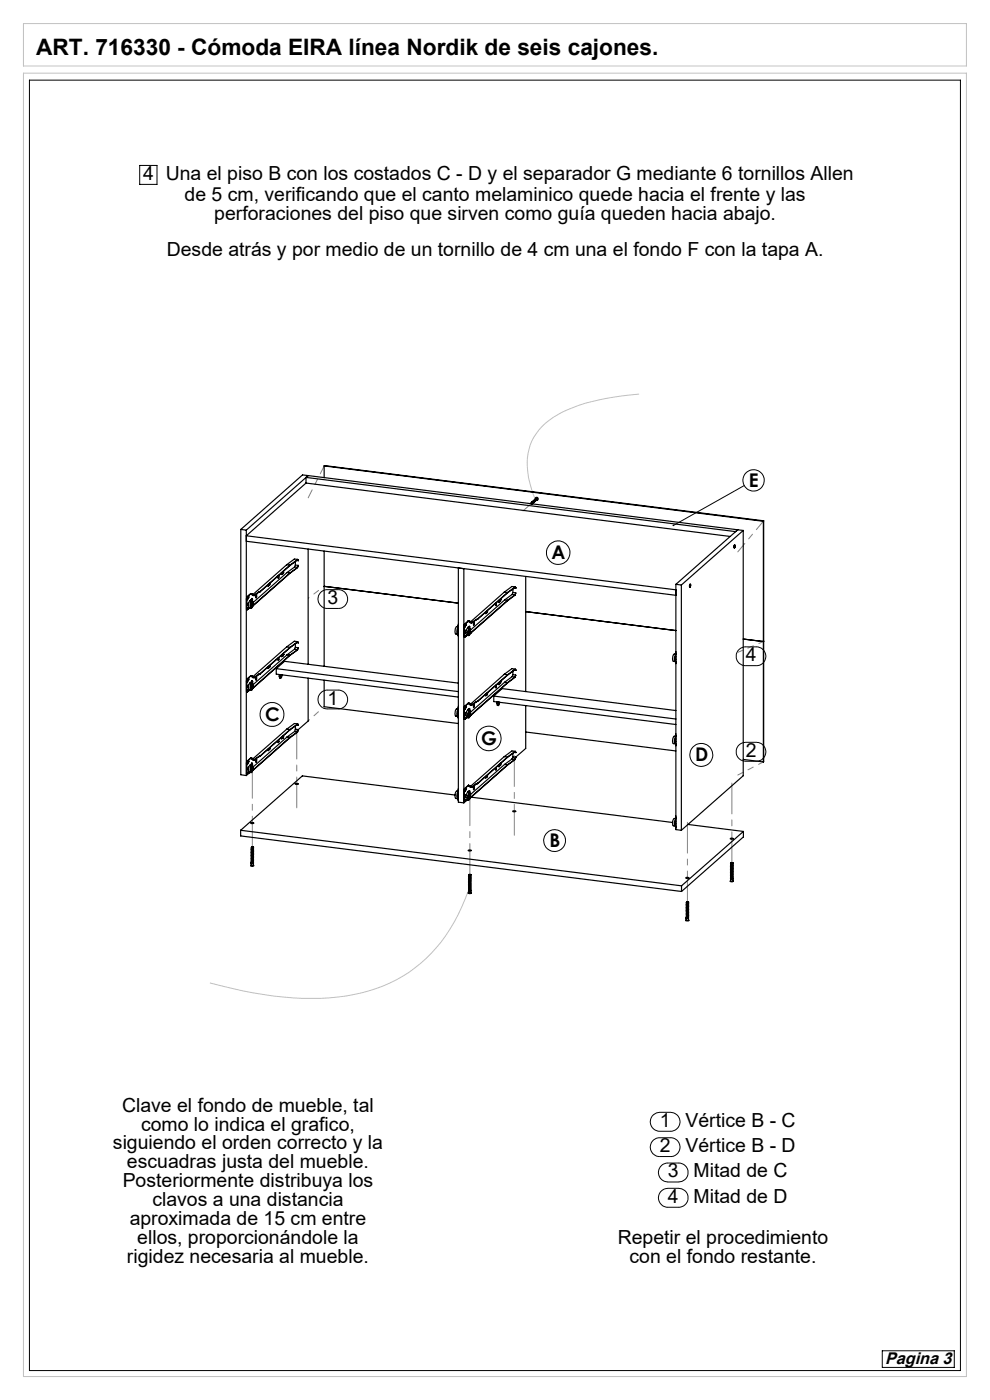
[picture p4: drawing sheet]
<svg xmlns="http://www.w3.org/2000/svg" width="210mm" height="297mm" viewBox="0 0 210 297" stroke-linecap="round" stroke-linejoin="round" font-family="sans-serif">
<path d="M5 15.5h200v276.5h-200zM5 5h200v9h-200zM135.6 83.6a43 43 0 0 0-17.2 4.3 11.6 11.6 0 0 0-6.3 13.4l.6 2.3 .9 2.5M99.4 188.9a34 34 0 0 1-12.7 17.4 36 36 0 0 1-20.6 5.5 82.9 82.9 0 0 1-21.6-3.3" fill="none" stroke="#c0c0c0" stroke-width=".21"/>
<g fill="none" stroke="#000" stroke-width=".21">
<path d="M6.2 17h197.5v273.8h-197.5zM29.6 35.1h3.7v4h-3.7zM157.9 103l-15.1 8.5M68 125.7a1.79 1.79 0 0 1 1.5-.6h2.3a1.99 1.99 0 0 1 1.9 2 1.99 1.99 0 0 1-1.9 2h-2.3a2 2 0 0 1-1.9-1.2 2 2 0 0 1 .4-2.2zM156.6 138l.4-.4 .8-.3 2.6-.1a1.99 1.99 0 0 1 2.1 2 1.99 1.99 0 0 1-2.1 2h-2.2a1.99 1.99 0 0 1-1.9-1.1 1.99 1.99 0 0 1 .3-2.1zM68.2 146.9l1.1-.5h2.5a1.99 1.99 0 0 1 1.9 2 1.99 1.99 0 0 1-1.9 2h-2.3a1.97 1.97 0 0 1-1.9-1.3 1.97 1.97 0 0 1 .6-2.2zM156.6 158.3a2.07 2.07 0 0 1 1.6-.8h2.2a2.01 2.01 0 0 1 2.1 2 2.01 2.01 0 0 1-2.1 2h-2.2a2.02 2.02 0 0 1-1.8-1.1 2.02 2.02 0 0 1 .2-2.1zM138.5 236.6l.7-.5 .5-.1h2.5a2.01 2.01 0 0 1 2.1 2 2.01 2.01 0 0 1-2.1 2h-2.3a2 2 0 0 1-1.8-1.2 2 2 0 0 1 .4-2.2zM138.5 242a1.92 1.92 0 0 1 1.4-.6h2.3a1.99 1.99 0 0 1 2.1 2 1.99 1.99 0 0 1-2.1 2h-2.3a2 2 0 0 1-1.8-1.3 2 2 0 0 1 .4-2.1zM140.1 252.9l.1-.2a1.97 1.97 0 0 1 1.5-.6h2.3a2.01 2.01 0 0 1 1.9 2 2.01 2.01 0 0 1-1.9 2h-2.3a2.02 2.02 0 0 1-1.8-1.1 2.02 2.02 0 0 1 .2-2.1zM140.4 247.2l1.1-.5h2.5a2.01 2.01 0 0 1 1.9 2 2.01 2.01 0 0 1-1.9 2.1h-2.3a2.01 2.01 0 0 1-1.9-1.4 2.01 2.01 0 0 1 .6-2.2zM187.1 286.6h15.3v3.5h-15.3z"/>
<circle cx="118.4" cy="117.2" r="2.49"/>
<circle cx="159.8" cy="101.9" r="2.26"/>
<circle cx="57.7" cy="151.6" r="2.54"/>
<circle cx="103.7" cy="156.7" r="2.6"/>
<circle cx="117.6" cy="178.3" r="2.31"/>
<circle cx="148.8" cy="160.1" r="2.44"/>
</g>
<path d="M112.8 106.8l-1.9 1.6" fill="none" stroke="#808080" stroke-width=".21" stroke-dasharray="15.2 1.3 1.3 1.3"/>
<path d="M65.4 105.6l3.4-6.8" fill="none" stroke="#808080" stroke-width=".21" stroke-dasharray="15.2 1.3 1.3 1.3" stroke-dashoffset="13.4"/>
<path d="M161.9 110.6l-5.4 6.5" fill="none" stroke="#808080" stroke-width=".21" stroke-dasharray="15.2 1.3 1.3 1.3" stroke-dashoffset="12.9"/>
<path d="M161.9 136.1l-5.4 2.3" fill="none" stroke="#808080" stroke-width=".21" stroke-dasharray="15.2 1.3 1.3 1.3" stroke-dashoffset="14.2"/>
<path d="M161.9 161.6l-5.4 2.8" fill="none" stroke="#808080" stroke-width=".21" stroke-dasharray="15.2 1.3 1.3 1.3" stroke-dashoffset="14.1"/>
<path d="M68.8 149.9l-3.4 3" fill="none" stroke="#808080" stroke-width=".21" stroke-dasharray="15.2 1.3 1.3 1.3" stroke-dashoffset="14.9"/>
<path d="M68.8 124.4l-3.4 2.5" fill="none" stroke="#808080" stroke-width=".21" stroke-dasharray="15.2 1.3 1.3 1.3" stroke-dashoffset="15"/>
<path d="M53.5 179.7v-16.9M62.9 171.4v-16.9M109.1 177.2v-16.9M99.7 185.5v-16.9M145.8 191.3v-16.9M155.2 183v-16.9" fill="none" stroke="#808080" stroke-width=".21" stroke-dasharray="15.2 1.3 1.3 1.3" stroke-dashoffset="8.7"/>
<path d="M142.7 111.3l.3 .1-.1 .2-.2-.1h.1h-.1z" fill="#000"/>
<g fill="none" stroke="#000" stroke-width=".25">
<path d="M68.8 98.8v2.5M68.8 98.8l93.1 11.8M68.8 98.8l93.2 11.7M51.1 112.3v52.1l1.1 .1M51.1 112.3l1.1 .2M52.2 114.8l91.2 11.5M52.2 112.5v52M60.8 119.8l.7 .1M60.8 119.8l-7.1 6.3M61.5 119.9l-6.3 5.6M62.7 119.1v.8M62.7 119.9l-.2 .4"/>
<path d="M62.7 119.9h.6M62.9 118.9l.4 .1M63.1 118.7l.2 .3M63.1 118.7l-1.6 1.2M63.1 118.7l-.7-.1-1.6 1.2M63.3 119.9l-.2 .5M63.3 119.9l-.2 .5-1.6 1.2-7.8 6.9M63.3 119l-.2-.2-1.6 1.2-6.3 5.6M64.9 102.5l-12.7 11.2 91.2 11.4M64.9 102.5l90 11.3M64.9 101.3l91.1 11.5 .5-.4M64.9 101.3v1.2"/>
<path d="M65.4 100.9l-.5 .4M65.4 100.9l91.1 11.5M65.4 116.5v24.4M65.4 100.9l-13.2 11.6M65.4 100.9l-1.2-.2-13.1 11.6M68.8 116.9v24.5M112.7 106.7h.1l.1 .1M112.7 106.6h.3v.2M112.8 106.6l.2-.1v.3M112.8 106.9h.1M112.8 106.8v.1M112.8 106.8l-.1-.1v.2"/>
<path d="M112.8 106.8h.1M112.9 106.5a.16 .16 0 0 1 .2 0 .16 .16 0 0 1 0 .2M112.9 106.8h-.1M112.9 106.8h.1M112.9 106.8v.1a.18 .18 0 0 0 0-.3 .18 .18 0 0 0-.2 0 .18 .18 0 0 0-.1 .3h.1M112.9 106.4h.2l.1 .2M113 106.4h.2v.2M113.1 106.3h.1l.1 .2M113.1 106.3h.2v.2M113.2 106.2h.1l.1 .2M113.2 106.1l.3 .1v.2M113.3 106.1h.2v.2"/>
<path d="M113.3 106l.3 .1v.2M113.4 106l.3 .1-.1 .1M113.5 106a.16 .16 0 0 1 .2 0 .16 .16 0 0 1 0 .2M113.5 105.9h.3v.2M113.6 105.9l.2-.1v.3M113.6 105.9a.31 .31 0 0 1 .2-.4 .31 .31 0 0 1 .4 .4 .31 .31 0 0 1-.4 .2M113.6 105.8h.3v.2M113.7 105.8a.16 .16 0 0 1 .2 0 .16 .16 0 0 1 0 .2M155.8 115.7h.1l-.1 .6zM155.8 116h.1M155.8 115.9h.1M155.9 115.9l-.1 .1"/>
<path d="M155.9 115.9l-.1-.1v.2M156.5 112.4l-13.1 11.6M156.5 112.4l1.2 .1M157.7 112.5v52.1l-13.2 11.5M157.7 112.5l-13.2 11.6M161.9 110.6v51M162 110.5l-.1 51.1M162 110.5l-.1 .1M52.3 129.1l.2 .3M52.3 127.1h.1M52.3 127.1l.1 1.9M52.3 129.1h.1"/>
<path d="M52.4 129.1v.3l.3-.3M52.4 129v.1M52.4 129l-.1 .1M52.4 127.1v1.9M52.4 126.6l-.1 .5M52.4 129.1h.1M52.4 126.6h.1M52.5 126.6l-.1 .5M52.5 126.8v.1M52.5 127v.2M52.5 126.9h.1M52.5 127h.1"/>
<path d="M52.5 126.9v.1M52.6 126.9l-.1-.2v.5l.1-.2M52.6 126.9v.1M52.7 126.5l.1 .1-.1 .3zM52.7 126.5v.4M52.7 129v.1M52.7 129h.1M52.8 127.9l-.2 .3 .1 .2M52.8 128.9l-.1 .1M52.8 129h.1M52.9 129h.4M53 129l-.3 .1"/>
<path d="M53.1 127.4h.1M53.1 127.4a1.33 1.33 0 0 0-.2 1.6M53.1 127.3v.1M53.2 125.9h.1M53.2 125.9l-.8 .7M53.2 125.9l-.7 .7M53.2 125.9v.1M53.2 126l.7 .4M53.2 126l.4 .1M53.3 125.9l-.1 .1M53.3 125.9l.3 .1M53.3 127.6a.26 .26 0 0 1 .4 .1 .26 .26 0 0 1-.1 .3v.4a.32 .32 0 0 1 0 .4 .32 .32 0 0 1-.4 .1l-.1-.6z"/>
<path d="M53.3 128l.2 .1-.2 .4zM53.3 127.3l.1 .2M53.4 127.5a1.2 1.2 0 0 1-.2 1.5l-.1-.7zM53.4 127.2h.1M53.4 127.6l.2 .6-.3 .7M53.4 127.9l-.2 .3 .1 .3M53.4 127.2l-.1 .1M53.5 127.2l-.2 .1M53.5 127.2l-.1-.1v.1M53.5 127.2h.1M53.5 127.2l-.1-.3-.1 .5M53.5 127.2v.3l-.4-.1"/>
<path d="M53.5 127.2l-.1-.2-.1 .5M53.5 127.2l-.1 .3-.1-.2M53.6 126v.1M53.6 126.1l.3 .3M53.6 128.4h.1M53.7 128.4l-.1 .1M53.7 128.4h.1M53.7 128.5l-.1 .1M53.7 128.4v.1M54.3 126.1h.1M54.4 126.6l-.1 .2M54.4 126.6h.1"/>
<path d="M54.4 126.1v.1M54.4 126.1v.5M54.4 126.2v-.2l-.1 .9 .1-.3M54.4 126.2v.4M54.9 125.6l-1 .7-.3-.3M54.9 125.6v.1M54.9 125.7l-1 .7M55.2 125.5l-.3 .1M55.2 125.5v.1M55.2 125.6l-.3 .1M56.9 124v.4M57 124l-.1 .4v-.3"/>
<path d="M57.2 123.8l-.1 .4M57.3 123.7l-.1 .5-.1-.3M59 122.2l.1 .5 .1-.3M59 139.6v.5l.2-.3M59.1 122.4l-.1 .3M59.1 139.8l-.1 .3M59.1 122.4h.1M59.1 122.1v.3M59.1 139.6v.2M59.1 139.8h.1M59.2 122.1v.3M59.2 139.5v.3"/>
<path d="M59.8 121.5l-.1 .3M59.8 138.9l-.1 .4M59.9 138.9h.1M59.9 138.9l.1 .1M59.9 121.5h.1M60 138.8h.1M60 121.4h.1M60 138.8l-.1 .1M60 139.1h.1M60 121.4l-.1 .1M60 121.3v.4M60 138.7v.1"/>
<path d="M60 138.9v.2M60 121.6v.1M60.1 121.2l-.1 .5-.1-.3M60.1 138.7l-.1 .4-.1-.3M60.1 121.4l-.2 .1M60.1 138.8l-.1 .1M60.1 138.6l-.1 .6-.1-.4M60.1 121.2l-.1 .6-.1-.4M60.8 137.2l.7 .1M60.8 137.2l-7.1 6.3M60.9 121.5l-7.2 6.3M60.9 121.5l.6 .1"/>
<path d="M60.9 138.9l-7.2 6.4M60.9 138.9l.6 .1M61.5 121.6l-7.8 6.8M61.5 139l-7.8 6.9M61.5 137.3l-6.3 5.6M62.5 120.3l-1.6 1.2M62.5 120.3l.6 .1M62.5 137.7l-1.6 1.2M62.5 137.7l.6 .1M62.7 136.6v.7M62.7 137.3l-.2 .4M62.7 137.3l.6 .1"/>
<path d="M62.9 136.3l.4 .1M63.1 120.4l-1.6 1.2M63.1 137.8l-1.6 1.2M63.1 136.1l.2 .3M63.1 136.1l-1.6 1.2M63.1 136.1l-.7-.1-1.6 1.2M63.3 137.4l-.2 .5-1.6 1.2-7.8 6.8M63.3 137.4l-.2 .4M63.3 136.4l-.2-.2-1.6 1.2-6.3 5.6M68.8 124.4l28.4 3.5M97.2 133.5v.6M97.2 133l-.3 .9 .1 .6h.2"/>
<path d="M97.2 133a.7 .7 0 0 0-.7 .9l.1 .6h.5M97.2 134.8v.2M97.2 134.7h.1M97.2 134.8h.1M97.2 132.7h.1M97.2 132.4v.3M97.2 120.5l1.2 .1v49.7l-1.2-.1zM98.4 134.9l.2 .3M98.4 132.9l.1 1.9M98.4 132.9h.1M98.4 134.9l.1 .1M98.5 135l.1 .2 .2-.2"/>
<path d="M98.5 134.8l.1 .1M98.5 134.8v.1M98.5 132.9v1.9M98.5 134.9h.1M98.5 134.9h-.1M98.6 132.4l-.2 .5M98.6 134.9l-.1 .1M98.6 132.4h.1M98.6 132.4l-.1 .5M98.6 132.8v.2M98.6 132.7h.1M98.6 132.6v.2"/>
<path d="M98.6 132.8l.1 .1M98.7 132.7v-.1l-.1 .5 .1-.2M98.7 132.7v.2M98.8 132.3v.4M98.9 132.3l-.1 .4zM98.9 134.8h.1M98.9 134.8l-.1 .2M98.9 133.7l-.2 .3 .1 .3M99 134.7l-.1 .1M99 134.8h-.1M99 134.8h.4M99.1 134.8l-.3 .2"/>
<path d="M99.3 133.2v-.2l.1 .2M99.3 131.7h.1M99.3 131.7l.1 .1M99.3 131.7l-.7 .7M99.4 131.8h.1M99.4 131.8l-.8 .6M99.4 131.8l.6 .4M99.4 131.8l.3 .1M99.4 131.8h.3M99.5 133.4a.26 .26 0 0 1 .3 .1 .26 .26 0 0 1 0 .3l-.1 .5a.31 .31 0 0 1 0 .3 .31 .31 0 0 1-.4 .1v-.6zM99.5 133.8h.1v.4l-.2 .1zM99.5 132.9v.3l.1-.3h.1l-.1 .4"/>
<path d="M99.5 133.3a.3 .3 0 0 1 .3 .2 .3 .3 0 0 1 0 .3v.5a.35 .35 0 0 1-.1 .4 .35 .35 0 0 1-.4 .1l-.1-.6zM99.6 133.8l-.3 .2 .2 .3M99.6 132.9l-.1 .3M99.6 133.3l.1 1-.3 .5M99.6 133.3l-.4-.1a1.4 1.4 0 0 0-.2 1.6M99.7 131.8v.1M99.7 131.9l.3 .3M99.8 134.2h.1M99.9 134.2l-.1 .1M99.9 134.3l-.2 .1M99.9 134.2v.1M100.5 131.9v.1"/>
<path d="M100.5 132.4l-.1 .2M100.5 132h.1M100.5 132.4h.1M100.5 132v.4M100.6 132l-.1-.1-.1 .7 .2-.2M100.6 132v.4M101 131.4l-1 .7-.3-.3M101 131.4v.1M101 131.5l-1 .7M101.3 131.3l-.3 .1M101.3 131.3v.1M101.3 131.4l-.3 .1"/>
<path d="M103 129.9v.3M103.1 129.8l-.1 .4v-.3M103.3 129.6v.4M103.4 129.5l-.1 .5v-.4M105.1 128l.1 .5 .1-.3M105.2 128.2v.2M105.2 128.2h.1M105.2 127.9v.3M105.3 127.9v.3M105.8 127.5h.1M105.8 127.5l.1 .2zM105.9 127.4v.3l.1-.3"/>
<path d="M105.9 127.3v.2M105.9 127.5h-.1M105.9 127.5h.1M105.9 127.3l.1 .1M106 127.5l-.2 .1M106 127.2l-.1 .6-.1-.4M106.1 127.5l.1-.4-.1 .4M106.2 127v.5l-.1-.3M107 125.6l.7 .1M107 125.6l-7.2 6.3M107 127.3l-7.2 6.4M107 127.3h.7"/>
<path d="M107.7 127.3l-7.8 6.9M107.7 125.7l-6.4 5.6M108.6 126.1l-1.6 1.2M108.6 126.1l.7 .1M108.8 125v.7M108.8 125.7l-.2 .4M108.8 125.7l.6 .1M109.1 124.7l.3 .1M109.3 126.2l-1.6 1.1M109.3 124.5l-1.6 1.2M109.3 124.5l.1 .3M109.3 124.5l-.7-.1-1.6 1.2"/>
<path d="M109.4 125.8l-.1 .4M109.4 125.8l-.1 .5-1.6 1.2-7.8 6.8M109.4 124.8l-.1-.2-1.6 1.2-6.4 5.6M111.5 129.7l31.9 4.1M111.5 122.3v24.4M143.3 139.3v.6M143.3 138.8l-.2 .9v.6h.2M143.3 138.8a.62 .62 0 0 0-.6 .8v.6l.5 .2M143.3 138.6l.1 1.9M143.3 138.6h.1M143.4 138.2l-.1 .4M143.4 124v52l1.1 .1"/>
<path d="M143.4 124l1.1 .1M144.5 124.1v52M146.3 124.3l.1 .1M146.3 124.2h.1M146.4 123.9l.1 .3-.2 .4zM146.4 123.9l.1 .2-.1 .4a.28 .28 0 0 1-.2-.2 .28 .28 0 0 1 .1-.3zM146.4 124.2v.2M146.4 124.2v-.1l-.1 .2M157.7 135.6l4.3 .4M52.3 146.6l.2 .2M52.3 144.5l.1 1.9M52.3 144.5h.1"/>
<path d="M52.3 146.6h.1M52.3 146.5v.1M52.3 146.5h.1M52.4 146.6v.2l.3-.2M52.4 146.4v.1M52.4 146.4l-.1 .1M52.4 144.5v1.9M52.4 144l-.1 .5M52.4 146.5v.1M52.4 144h.1M52.5 144l-.1 .5M52.5 144.5v.1"/>
<path d="M52.5 144.2v.3M52.5 144.3h.1M52.5 144.5h.1M52.6 144.3h-.1v.4l.1-.2M52.6 144.3v.2M52.7 143.9v.5zM52.7 144v.3M52.7 146.5v.1M52.7 146.5h.1M52.8 145.3l-.2 .4 .1 .2M52.8 146.4l-.1 .2M52.8 146.4v.1"/>
<path d="M52.9 146.4l.4 .1M53 146.4l-.3 .2M53.1 144.8l.1-.1v.2M53.1 144.8a1.4 1.4 0 0 0-.2 1.6M53.1 144.8l.4 .1M53.1 144.8h.1M53.2 143.4h.1M53.2 143.4l-.8 .6M53.2 143.4l-.7 .6M53.2 143.4l.7 .4M53.2 143.4l.4 .1M53.3 143.4h-.1"/>
<path d="M53.3 143.4l.3 .1M53.3 144.7h.1M53.3 145l.1-.1a1.17 1.17 0 0 1-.2 1.5l-.1-.6zM53.3 145.1l.1-.1a1 1 0 0 1-.1 1.4l-.2-.6zM53.3 144.7l.1 .1M53.4 145.4l.1 .3-.2 .3zM53.4 144.7h.1M53.4 145l.2 .6-.3 .8M53.4 145.4l-.2 .2 .1 .4M53.4 144.7v-.2v.2M53.4 144.8v.1M53.4 144.7h-.1"/>
<path d="M53.5 144.6l-.1 .1M53.5 144.6l-.1-.2-.1 .5M53.5 144.6v.3M53.5 144.6l-.1-.1-.1 .4M53.5 144.6l-.1 .3v-.2M53.6 143.5h.1M53.6 143.5l.3 .3M53.6 145.8l.1 .1M53.7 145.9h-.1M53.7 145.9l-.1 .1M53.7 145.9h.1M54.3 143.5l.1 .1"/>
<path d="M54.4 144l-.1 .2M54.4 143.6v.4M54.4 143.6h.1M54.4 144h.1M54.4 143.6v-.1l-.1 .8 .1-.3M54.9 143v.1M54.9 143l-1 .7-.3-.2M54.9 143.1l-1 .7M55.2 142.9v.1M55.2 142.9l-.3 .1M55.2 143l-.3 .1M56.9 141.5v.3"/>
<path d="M56.9 158.9v.3M57 141.4l-.1 .4v-.3M57 158.9l-.1 .4v-.3M57.2 141.2l-.1 .4M57.2 158.7l-.1 .3M57.3 141.2l-.1 .4-.1-.3M57.3 158.6l-.1 .5-.1-.4M58.6 141.8l1.8-1.5 36.8 4.6M58.6 141.8l38.6 4.9M58.6 141.8v1.2l38.6 4.9M59 157.1l.1 .5 .1-.3M59.1 157.3l-.1 .2"/>
<path d="M59.1 157.3h.1M59.1 157v.3M59.2 156.9v.4M59.2 143.4l.1 .4 .2 .1M59.2 143.4h.2M59.2 143.1v.3M59.4 143.1v.3M59.5 143.2l.1 .4 .1-.4M59.6 143.2h.1M59.6 143.2l-.1 .1M59.7 143.2h-.1M59.7 143.2l-.1 .2-.1-.2 .1 .3"/>
<path d="M59.7 143.2l-.1 .1M59.8 156.4l-.1 .3M59.8 143.2v.1a.36 .36 0 0 1-.3 .5l-.1-.4M59.9 156.2l.1 .4 .1-.4M59.9 156.4h.1M60 156.3h.1M60 156.3h-.1M60 156.2v.4M60 156.5v.1M60.1 156.1v.1M60.1 156.3h-.2M60.1 156.2l-.1 .5-.1-.4"/>
<path d="M60.8 154.7l.7 .1M60.8 154.7l-7.1 6.3M60.9 156.3l-7.2 6.4M60.9 156.3l.6 .1M61.5 156.4l-7.8 6.9M61.5 154.8l-6.3 5.6M62.5 155.2l-1.6 1.1M62.5 155.2l.6 .1M62.7 154v.8M62.7 154.8l-.2 .4M62.7 154.8h.6M62.9 153.8h.4"/>
<path d="M63.1 155.3l-1.6 1.1M63.1 153.6l.2 .2M63.1 153.6l-1.6 1.2M63.1 153.6l-.7-.1-1.6 1.2M63.3 154.8l-.2 .5-1.6 1.2-7.8 6.9M63.3 154.8l-.2 .5M63.3 153.8l-.2-.1-1.6 1.1-6.3 5.6M65.4 143.9v9.1l-2.2 1.8M68.8 144.3v5.6l28.4 3.6M97.1 152l-.4-.1a1.33 1.33 0 0 1 .2-1.5h.3l-.3 1a.34 .34 0 0 0 .3 .6M97.2 151v.5M97.2 152.2v.2"/>
<path d="M97.2 152.1h.1M97.2 152.2v.1M97.2 150.2h.1M97.2 149.9v.3M97.2 152.2h.1M98.4 152.4l.2 .2M98.4 150.4l.1 1.9M98.4 150.4h.1M98.4 152.4h.1M98.5 152.4l.1 .2 .2-.2M98.5 152.3l.1-.1v.2M98.5 152.2v.1"/>
<path d="M98.5 152.3l-.1 .1M98.5 150.4v1.9M98.5 152.3l.1 .1M98.6 149.8l-.2 .6M98.6 152.4h-.1M98.6 149.8h.1M98.6 149.8l-.1 .6M98.6 150.3v.2M98.6 150.1v.2M98.6 150.1h.1M98.6 150.3h.1M98.7 150.1v-.1l-.1 .5 .1-.2"/>
<path d="M98.7 150.1v.2M98.8 149.8v.4zM98.8 149.8v.3M98.9 152.3l-.1 .1M98.9 152.3h.1M98.9 151.1l-.2 .3 .1 .3M99 152.1l-.1 .2M99 152.2l-.1 .1M99 152.2l.4 .1M99.1 152.3l-.3 .1M99.2 150.7l.1-.3 .1 .3M99.2 150.7h.2"/>
<path d="M99.2 150.7a1.35 1.35 0 0 0-.2 1.5M99.2 150.7h.4M99.3 150.7h.1M99.3 149.2h.1M99.3 149.2l-.7 .6M99.4 150.7h.1M99.4 149.3l.6 .3M99.4 149.3l.3 .1M99.4 149.2l-.8 .6M99.4 149.2v.1M99.4 149.2h.1M99.4 149.2l.3 .1"/>
<path d="M99.5 150.8h.1a1 1 0 0 1-.2 1.4l-.1-.6zM99.5 150.7l.1-.4v.4M99.5 150.7a.4 .4 0 0 1 .4 .3 .4 .4 0 0 1-.1 .4v.3a.35 .35 0 0 1-.1 .4 .35 .35 0 0 1-.4 .1l-.1-.6zM99.6 151.2l-.3 .2 .2 .4M99.6 151.2v.4l-.1 .2zM99.6 150.8l.1 .9-.3 .5M99.7 149.3v.1M99.7 149.4l.3 .2M99.8 151.8h.1M99.8 151.8h-.1M99.9 151.7h-.1M99.9 151.7v.1"/>
<path d="M100.5 149.3v.1M100.5 149.8l-.1 .3M100.5 149.4v.4M100.5 149.8h.1M100.5 149.4h.1M100.6 149.4l-.1-.1v.8l.1-.3M100.6 149.4v.4M101 148.8v.1M101 148.8l-1 .7-.3-.2M101 148.9l-1 .7M101.3 148.7v.1M101.3 148.7l-.3 .1"/>
<path d="M101.3 148.8l-.3 .1M103 147.3v.3M103.1 147.2v.4l-.1-.3M103.3 147v.4M103.4 147l-.1 .5v-.4M104.7 147.7v1.1l38.7 4.9M104.7 147.7l38.7 4.8M104.7 147.7l1.8-1.6 36.9 4.6M105.1 145.4l.1 .5 .1-.2M105.2 145.7v.2M105.2 145.4v.3M105.2 145.7h.1"/>
<path d="M105.3 145.3v.4M105.4 149.2v.4l.3 .1M105.4 149.2l.2 .1M105.4 148.9v.3M105.6 148.9v.4M105.7 148.9v.5l.2-.4M105.7 149.1h.1M105.8 149h.1M105.8 149.1v.2v-.2M105.8 149v.3l-.1-.3v.1M105.8 149v.1M105.8 145h.1"/>
<path d="M105.9 144.9l.1-.1-.2 .2M105.9 145l-.1 .1M105.9 144.9l-.1 .1M105.9 144.7v.5v-.4M106 149l-.3 .7-.1-.4M106 144.7l-.1 .6-.1-.4M106.2 144.5l-.1 .4M106.2 144.6l-.1 .3M106.2 144.5v.5l-.1-.4M107 143l.7 .2M107 143l-7.2 6.4M107 144.7l-7.2 6.4"/>
<path d="M107 144.7l.7 .1M107.7 144.8l-7.8 6.9M107.7 143.2l-6.4 5.5M108.6 143.5l-1.6 1.2M108.6 143.5l.7 .1M108.8 142.4v.7M108.8 159.8v.8M108.8 143.1l-.2 .4M108.8 143.1l.6 .1M109.1 142.2h.3M109.1 159.6l.3 .1M109.3 143.6l-1.6 1.2"/>
<path d="M109.3 142l.1 .2M109.3 159.4l.1 .3M109.3 142l-1.6 1.2M109.3 142l-.7-.2-1.6 1.2M109.3 159.4l-1.6 1.2M109.3 159.4l-.7-.1-1.6 1.2M109.4 143.2l-.1 .5-1.6 1.2-7.8 6.9M109.4 143.2l-.1 .4M109.4 142.2l-.1-.2-1.6 1.2-6.4 5.6M109.4 159.7l-.1-.2-1.6 1.2-6.4 5.6M111.5 155.3l31.9 4M111.5 149.7v9.1l-2.1 1.9"/>
<path d="M143.3 156.2a.72 .72 0 0 0-.6 1v.5l.5 .1M143.3 156.3l-.2 .8v.6l.2 .1M143.3 156.8v.5M143.3 140.6l.1 .2M143.3 156l.1 1.9M143.3 140.6h.1M143.3 156h.1M143.4 155.7l-.1 .3M143.4 158v.2M143.4 140.6h-.1M51 176.1v1.2l93.6 11.8M51 176.1l93.6 11.8"/>
<path d="M52.3 164l.2 .2M52.3 162l.1 1.9M52.3 162h.1M52.3 164h.1M52.4 164l.1 .2 .2-.2M52.4 163.9v.1M52.4 163.9l-.1 .1M52.4 162v1.9M52.4 161.5l-.1 .5M52.4 164h.1M52.4 161.5h.1M52.5 161.5l-.1 .5"/>
<path d="M52.5 161.9v.2M52.5 161.7v.2M52.5 161.7h.1M52.5 161.9h.1M52.6 161.7l-.1-.1v.5l.1-.2M52.6 161.7v.2M52.7 161.4l.1 .1-.1 .3zM52.7 161.4v.3M52.7 164l.3-.1-.8 .6M52.7 163.9v.1M52.7 163.9h.1M52.8 162.8l-.2 .3 .1 .2"/>
<path d="M52.8 163.8l-.1 .1M52.8 163.9h.1M52.9 163.9h.4M53.1 162.3l.1-.1v.1M53.1 162.3a1.33 1.33 0 0 0-.2 1.6M53.1 162.2v.1M53.2 174.6l.4-.1 .2 .1-.4 .1zM53.2 160.8h.1M53.2 160.8l-.8 .7M53.2 160.9l.7 .4M53.2 160.8v.1M53.2 160.8l-.7 .7"/>
<path d="M53.2 160.9l.4 .1M53.3 160.8l-.1 .1M53.3 160.8l.3 .1M53.3 162.5a.26 .26 0 0 1 .4 .1 .26 .26 0 0 1-.1 .3v.4a.31 .31 0 0 1-.1 .4 .31 .31 0 0 1-.3 .1l-.1-.6zM53.3 162.9h.2l-.1 .5zM53.3 179.7v.2M53.3 179.9v.3M53.3 162.2l.1 .1M53.4 179.7h.3zM53.4 162.4v-.1a1.2 1.2 0 0 1-.2 1.6l-.1-.7zM53.4 162.1h.1M53.4 162.4l.2 .7-.3 .7"/>
<path d="M53.4 162.8l-.2 .3 .1 .3M53.4 162.1l-.1 .1M53.5 162.1l-.2 .1M53.5 162.1l-.1-.1v.1M53.5 162.1h.1M53.5 162.1l-.1-.3-.1 .5M53.5 162.1v.2h-.4M53.5 162.1l-.1-.2-.1 .4M53.5 162.1l-.1 .2-.1-.1M53.6 160.9v.1M53.6 161l.3 .3M53.6 163.3h.1"/>
<path d="M53.7 179.7h.1l-.1 .2h-.5h.1M53.7 179.9l.1 .2-.1 .1h-.5h.1M53.7 179.7l-.4 .2M53.7 179.9v.2l-.4 .1M53.7 163.3l-.1 .1M53.7 163.3h.1M53.7 163.4l-.1 .1M53.7 163.3v.1M54.3 160.9l.1 .1M54.4 161.4l-.1 .3M54.4 161.4v.1M54.4 161v.4"/>
<path d="M54.4 161v.1M54.4 161.1v-.2l-.1 .8 .1-.2M54.4 161.1v.4M54.9 160.5h.1M54.9 160.5l-1 .6-.3-.2M54.9 160.5l-1 .8M55.2 160.4h.1M55.2 160.4l-.3 .1M62.6 166.3l.5-.1 .2 .1-.5 .1zM96.5 168.7l-32.4-4.1-13.1 11.5M97.2 167.8a.62 .62 0 0 0-.7 .9l.1 .7h.5M97.2 167.9l-.3 .8 .1 .7h.2"/>
<path d="M97.2 168.4v.5M97.2 169.7v.2M97.2 169.5h.1M97.2 169.7h.1M97.2 167.6h.1M97.2 167.3v.3M97.2 169.6v.1M98.4 169.8l.2 .2M98.4 167.8l.1 1.9M98.4 167.8h.1M98.4 169.8l.1 .1M98.5 169.7l.1-.1v.2"/>
<path d="M98.5 169.7v.1M98.5 167.8v1.9M98.5 169.8h.1M98.5 169.8h-.1M98.6 167.3l-.1 .5M98.6 167.3l-.2 .5M98.6 169.8l-.1 .1M98.6 167.7v.2M98.6 167.5v.2M98.6 167.6h.1M98.6 167.7h.1M98.7 167.6v-.1l-.1 .5 .1-.3"/>
<path d="M98.7 167.6v.1M98.8 169.8l-.2 .2-.1-.1M98.8 167.2v.4M98.8 169.8l.3-.1-.7 .6M98.9 167.2l-.1 .4zM98.9 169.7h.1M98.9 169.7l-.1 .1M98.9 168.6l-.2 .3 .1 .3M99 169.6l-.2 .2M99 169.7h-.1M99 169.7h.4M99.2 168.1l.2-.2v.2"/>
<path d="M99.2 168.1l.1-.1 .1 .1M99.2 168.1a1.4 1.4 0 0 0-.2 1.6M99.2 168.1l.4 .1M99.3 168.1h.1M99.3 166.6h.1M99.4 166.6h.1M99.4 168.1h.1M99.4 166.6l-.8 .7M99.4 166.7l.6 .3M99.4 166.7l.3 .1M99.4 166.6v.1M99.4 166.6l.3 .1"/>
<path d="M99.5 168.3a.26 .26 0 0 1 .3 .1 .26 .26 0 0 1 0 .3l-.1 .5a.31 .31 0 0 1 0 .3 .31 .31 0 0 1-.4 .1v-.6zM99.5 167.8v.3l.1-.4 .1 .1-.1 .4M99.5 168.2h.1a1.06 1.06 0 0 1-.2 1.5l-.2-.7zM99.5 168.7l.1 .3-.1 .2zM99.6 168.7l-.3 .2 .2 .3M99.6 167.7l-.1 .4M99.6 168.2l.1 1-.3 .4M99.7 166.7v.1M99.7 166.8l.3 .2M99.8 169.1v.1M99.8 169.1h.1M99.8 169.2h.1"/>
<path d="M99.8 169.2l-.1 .1M99.9 169.1l-.1 .1M99.9 169.1v.1M100 169.1l42.7 5.4M100.5 166.8v.1M100.5 167.2l-.1 .3M100.5 166.9v.3M100.5 166.9h.1M100.5 167.2l.1 .1M100.6 166.9l-.1-.2-.1 .8 .2-.2M100.6 166.9v.4M101 166.3v.1"/>
<path d="M101 166.3l-1 .7-.3-.3M101 166.4l-1 .6M101.3 166.2v.1M101.3 166.2l-.3 .1M101.3 166.3l-.3 .1M103 164.7v.3M103.1 164.7l-.1 .4v-.4M103.3 164.5v.3M103.4 164.4l-.1 .5v-.4M105.1 162.9l.1 .5 .1-.3M105.2 163.1v.2M105.2 162.8v.3"/>
<path d="M105.2 163.1h.1M105.3 162.8v.3M105.8 162.4l.1 .1M105.9 162.3v.3l.1-.3M105.9 162.2v.4l-.1-.2M105.9 162.2v.1M105.9 162.3h.1M105.9 162.3l-.1 .1M105.9 162.2l.1 .1M106 162.3l-.2 .2M106 162.1l-.1 .6-.1-.4M106.2 162l-.1 .3z"/>
<path d="M106.2 161.9v.5l-.1-.3M107 160.5l.7 .1M107 160.5l-7.2 6.3M107 162.2l-7.2 6.4M107 162.2h.7M107.7 162.2l-7.8 6.9M107.7 160.6l-6.4 5.6M108.6 161l-1.6 1.2M108.6 161l.7 .1M108.8 172.1l.5-.1 .1 .2h-.4zM108.8 160.6l-.2 .4M108.8 160.6l.6 .1"/>
<path d="M109.3 161.1l-1.6 1.1M109.4 160.7l-.1 .4-1.6 1.2-7.8 6.9M109.4 160.7l-.1 .4M143.3 174.2v.6M143.3 173.7l-.2 1a.34 .34 0 0 0 .2 .5M143.3 173.7a.62 .62 0 0 0-.6 .8v.6l.5 .2M143.3 175.5l.1 .2M143.3 173.5l.1 1.8M143.3 175.5h.1M143.3 173.5h.1M143.4 173.1l-.1 .4M143.4 175.4l-.1 .1"/>
<path d="M145.9 174.9l11.8 1.5M154.9 177.9l.4-.1 .2 .2h-.4zM157.7 161.1l4.2 .5M157.7 176.4l-13.1 11.5M157.7 176.4v1.1l-13.1 11.6M53.3 183.1l.5 .1-.4 .1zM53.3 183.5h.5M53.3 183.5l-.1 .2 .2 .1 .4-.1v-.2M53.3 183.2v.3M53.3 180.3v.2M53.3 180.6v.2M53.3 180.9v.2"/>
<path d="M53.3 181.2v.3M53.3 182.5v.2M53.3 182.8v.2M53.7 180.3h.1l-.1 .2h-.5h.1M53.7 180.6l.1 .1-.1 .1-.5 .1 .1-.1M53.7 180.9l.1 .1-.1 .1-.5 .1 .1-.1M53.7 181.2l.1 .1-.1 .2h-.5h.1M53.7 181.5a.31 .31 0 0 1-.1 .3 .31 .31 0 0 1-.4 0h.1M53.7 181.9a.31 .31 0 0 1-.1 .2 .31 .31 0 0 1-.4 0h.1M53.7 182.1v.1a.31 .31 0 0 1-.1 .2 .31 .31 0 0 1-.4 0h.1M53.7 182.5a.31 .31 0 0 1-.1 .3 .31 .31 0 0 1-.4-.1h.1M53.7 182.8l.1 .1-.1 .1-.5 .1 .1-.1"/>
<path d="M53.7 180.2l-.1 .2-.3 .1M53.7 180.5l-.1 .3h-.3M53.7 180.8l-.1 .3h-.3M53.7 181.1l-.1 .3-.3 .1M53.7 181.5l-.1 .2-.3 .1v-.3M53.7 181.8l-.3 .3-.1-.2M53.7 182.1l-.3 .3-.1-.2M53.7 182.4l-.1 .2-.3 .1M53.7 182.7v.2l-.4 .1M53.7 183v.1M53.8 183.2v.3M99.3 180.4l.4-.1 .3 .1-.3 .1z"/>
<path d="M99.4 188.9l.5 .1zM99.4 189.4h.5M99.4 189.4l-.1 .1 .3 .1 .3-.1v-.1M99.4 189v.4M99.5 187.4v.2l.4-.2a.31 .31 0 0 1-.2 .2 .31 .31 0 0 1-.3 0h.1M99.5 185.5v.2M99.5 185.8v.2M99.5 186.1v.2M99.5 186.4v.3M99.5 187.7v.2M99.5 188v.2M99.5 188.3v.2"/>
<path d="M99.5 188.6v.2M99.5 185.5l.3 .1zM99.8 185.5l.1 .1-.1 .1h-.4h.1M99.8 185.8h.1l-.1 .2-.4 .1 .1-.1M99.8 186.1l.1 .1-.1 .1-.4 .1 .1-.1M99.8 186.4l.1 .1-.1 .2h-.4h.1M99.8 186.7h.1a.31 .31 0 0 1-.2 .3 .31 .31 0 0 1-.3 0h.1M99.8 187h.1a.31 .31 0 0 1-.2 .3 .31 .31 0 0 1-.3 0h.1M99.8 187.6l.1 .1a.31 .31 0 0 1-.2 .3 .31 .31 0 0 1-.3-.1h.1M99.8 188l.1 .1-.1 .1h-.4h.1M99.8 188.3l.1 .1-.1 .1-.4 .1 .1-.1M99.8 188.6l.1 .1-.1 .1-.4 .1 .1-.1"/>
<path d="M99.8 185.5l-.3 .2M99.8 185.7v.2l-.3 .1M99.8 186v.3h-.3M99.8 186.3v.3l-.3 .1M99.8 186.7l-.1 .2h-.2v-.2M99.8 187l-.2 .3-.1-.3M99.8 187.6v.2l-.3 .1M99.8 187.9v.2l-.3 .1M99.8 188.2v.3h-.3M99.8 188.5v.2l-.3 .1M99.8 188.8v.1M99.9 189v.4"/>
<path d="M144.6 187.9v1.2M145.5 186.2l.4-.1 .2 .2zM145.6 194.8l.4-.1v.1zM145.6 195.2h.4M145.6 195.2l-.1 .1 .1 .1h.4v-.2M145.6 194.8v.4M145.6 191.3v.2M145.6 191.6v.2M145.6 191.9v.2M145.6 192.2v.2M145.6 192.5v.3M145.6 192.8v.3"/>
<path d="M145.6 193.1v.3M145.6 193.5v.2M145.6 193.8v.2M145.6 194.1v.2M145.6 194.4v.3M145.7 191.3l.2 .1zM145.9 191.3l.2 .1-.6 .2 .1-.1M145.9 191.3l-.3 .2M145.9 191.7l-.3 .1M145.9 192l-.3 .1M145.9 192.3l-.3 .1M145.9 192.6l-.3 .2"/>
<path d="M145.9 192.9l-.3 .2M145.9 193.2l-.3 .2M145.9 193.6l-.3 .1M145.9 193.8l-.3 .2M145.9 194.2l-.3 .1M145.9 194.5l-.3 .2M146 191.6l.1 .2-.6 .1 .1-.1M146 191.9l.1 .2-.6 .1h.1M146 192.2a.31 .31 0 0 1-.2 .3 .31 .31 0 0 1-.3 0h.1M146 192.5a.31 .31 0 0 1-.2 .3 .31 .31 0 0 1-.3 0h.1M146 192.8v.1a.31 .31 0 0 1-.2 .2 .31 .31 0 0 1-.3 0h.1M146 193.1l.1 .2-.6 .1h.1"/>
<path d="M146 193.5l.1 .1-.6 .1h.1M146 193.8l.1 .2-.6 .1 .1-.1M146 194.1l.1 .2-.6 .1 .1-.1M146 194.4l.1 .2-.6 .1h.1M146 191.5v.2M146 191.8v.2M146 192.2v.1M146 192.5v.1M146 192.8v.1M146 193.1v.1M146 193.4v.2M146 193.7v.1"/>
<path d="M146 194v.2M146 194.3v.2M146 194.8v.4M155 186.4l.2 .2 .3-.2M155 186.9h.5M155 186.9l-.1 .1 .3 .1 .3-.1v-.1M155 186.5v.4M155 183l.4 .1zM155 183v.2M155 183.3v.2M155 183.6v.2M155 183.9v.2"/>
<path d="M155 184.2v.3M155 184.5v.2M155 184.9v.2M155 185.2v.2M155 185.5v.2M155 185.8v.2M155 186.1v.2M155.4 183v.2h-.5h.1M155.4 183.3l.1 .1-.6 .1h.1M155.4 183.6l.1 .2-.6 .1 .1-.1M155.4 183.9l.1 .2-.6 .1 .1-.1M155.4 184.2l.1 .2-.6 .1h.1"/>
<path d="M155.4 184.5l.1 .2-.6 .1h.1M155.4 184.9l.1 .1-.6 .1h.1M155.4 185.1l.1 .2-.6 .2 .1-.1M155.4 185.5l.1 .1-.6 .2 .1-.1M155.4 185.8a.32 .32 0 0 1-.5 .3l.1-.1M155.4 186.1l.1 .2-.6 .1 .1-.1M155.4 183l-.4 .2M155.4 183.2l-.1 .2-.3 .1M155.4 183.5l-.1 .3h-.3M155.4 183.8l-.1 .3h-.3M155.4 184.1l-.1 .3-.3 .1M155.4 184.5v.1l-.4 .1"/>
<path d="M155.4 184.8v.2l-.4 .1M155.4 185.1v.2l-.4 .1M155.4 185.4v.2l-.4 .1M155.4 185.7v.2l-.4 .1M155.4 186v.2l-.4 .1M155.4 186.4h-.4M155.4 186.3v.1M155.4 186.4h.1M155.5 186.5v.4"/>
</g>
<text font-size="4.8" x="7.7" y="11.7">ART. 716330 - Cómoda EIRA línea Nordik de seis cajones.</text>
<g font-size="4.1">
<text x="30.3" y="38.2">4</text>
<text x="35.2" y="38.2">Una el piso B con los costados C - D y el separador G mediante 6 tornillos Allen</text>
<text x="39.2" y="42.7">de 5 cm, verificando que el canto melaminico quede hacia el frente y las</text>
<text x="45.5" y="46.6">perforaciones del piso que sirven como guía queden hacia abajo.</text>
<text x="35.4" y="54.4">Desde atrás y por medio de un tornillo de 4 cm una el fondo F con la tapa A.</text>
<text x="69.5" y="128.1">3</text>
<text x="158.2" y="140.3">4</text>
<text x="69.5" y="149.5">1</text>
<text x="158.2" y="160.5">2</text>
<text x="25.9" y="235.8">Clave el fondo de mueble, tal</text>
<text x="29.9" y="239.8">como lo indica el grafico,</text>
<text x="140" y="239">1</text>
<text x="145.4" y="239">Vértice B - C</text>
<text x="24" y="243.8">siguiendo el orden correcto y la</text>
<text x="140" y="244.4">2</text>
<text x="145.4" y="244.4">Vértice B - D</text>
<text x="26" y="251.8">Posteriormente distribuya los</text>
<text x="26.9" y="247.8">escuadras justa del mueble.</text>
<text x="141.7" y="249.8">3</text>
<text x="147.1" y="249.8">Mitad de C</text>
<text x="32.3" y="255.8">clavos a una distancia</text>
<text x="141.7" y="255.2">4</text>
<text x="147.1" y="255.2">Mitad de D</text>
<text x="27.5" y="259.8">aproximada de 15 cm entre</text>
<text x="29.1" y="263.8">ellos, proporcionándole la</text>
<text x="131" y="263.8">Repetir el procedimiento</text>
<text x="26.9" y="267.8">rigidez necesaria al mueble.</text>
<text x="133.5" y="267.8">con el fondo restante.</text>
</g>
<g font-size="4">
<text x="158.9" y="103.3">E</text>
<text x="117" y="118.6">A</text>
<text x="56.2" y="153">C</text>
<text x="102" y="158">G</text>
<text x="147.4" y="161.5">D</text>
<text x="116.5" y="179.7">B</text>
</g>
<text font-size="3.6" x="187.7" y="289.3">Pagina 3</text>
</svg>
